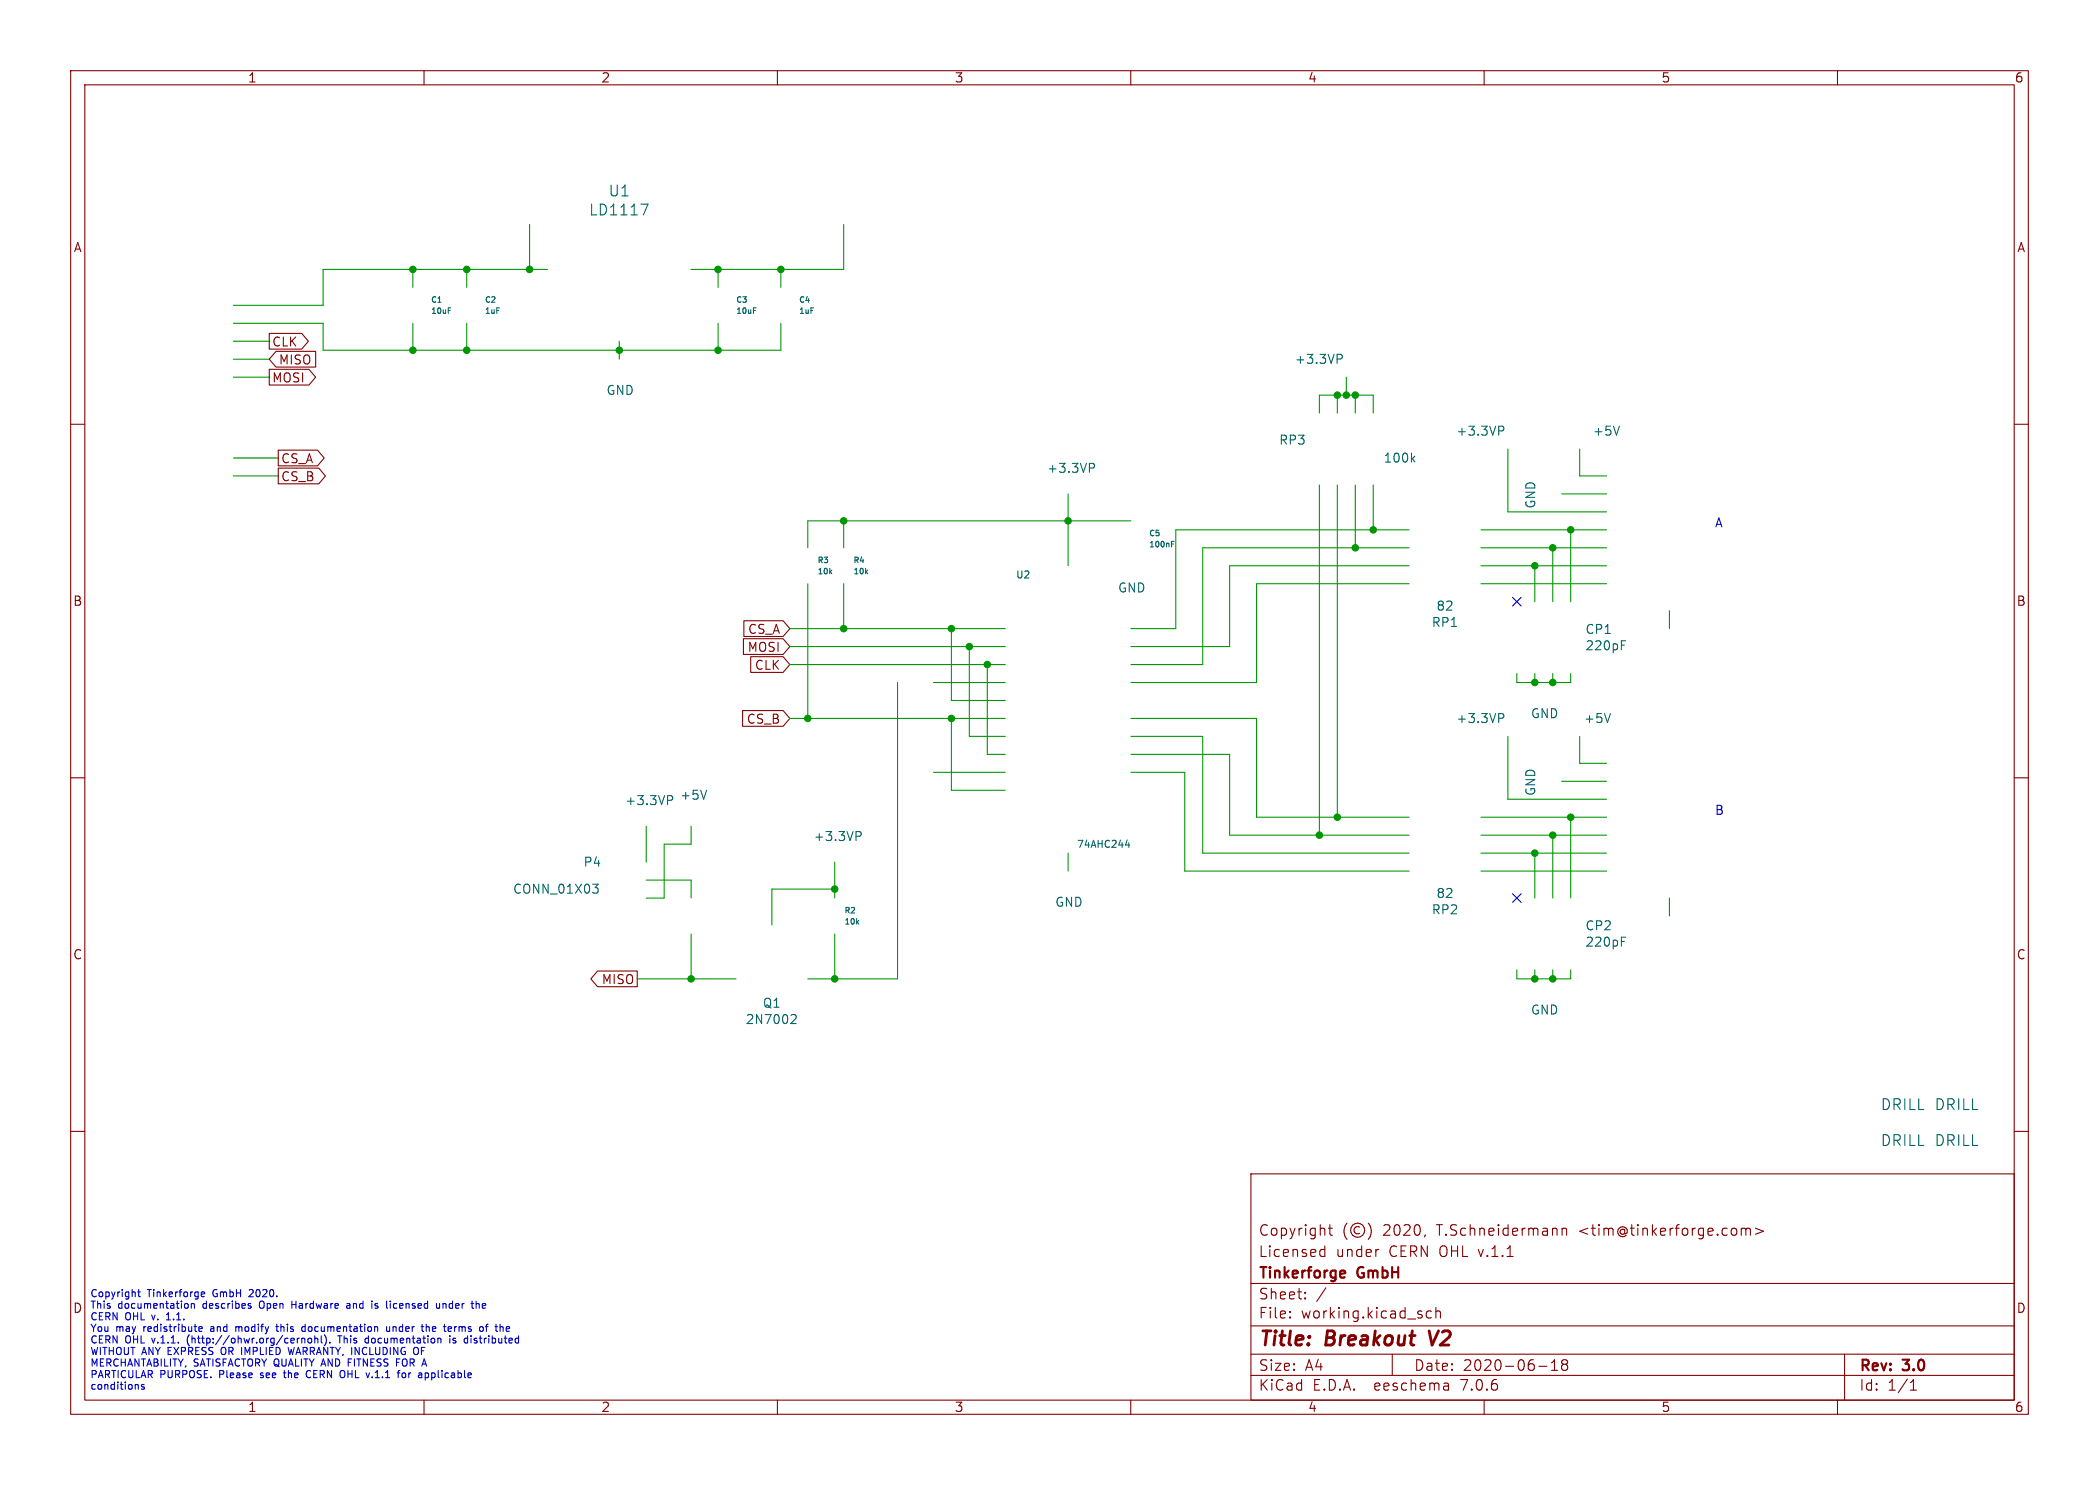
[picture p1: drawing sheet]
<svg xmlns="http://www.w3.org/2000/svg" width="297mm" height="210mm" viewBox="0 0 297 210" stroke-linecap="round" stroke-linejoin="round" font-family="sans-serif">
<g fill="none" stroke="#840000" stroke-width=".15">
<path d="M10 10h277v190h-277zM12 12h273v186h-273zM60 10v2M110 10v2M160 10v2M210 10v2M260 10v2M10 60h2M38.1 47.1h4.6l.9 1.2-.9 1.1h-4.6zM38.1 52.2h5.6l1 1.1-1 1.2h-5.6zM39.1 49.7h5.6v2.2h-5.6l-1-1.1zM285 60h2"/>
<path d="M39.4 66.2h5.7l1 1.1-1 1.1h-5.7zM39.4 63.7h5.5l1 1.1-1 1.1h-5.5zM105.2 90.3h5.6l1 1.1-1 1.2h-5.6zM105.3 87.8h5.5l1 1.1-1 1.1h-5.5zM106.2 92.9h4.6l1 1.1-1 1.1h-4.6zM10 110h2M105.1 100.5h5.7l1 1.1-1 1.1h-5.7zM285 110h2M84.6 137.3h5.6v2.2h-5.6l-1-1.1zM10 160h2M285 160h2M177 166h108v32h-108z"/>
<path d="M186.9 177.6l.1 .1 .5-.1M186.9 176.8l.1-.1 .5 .1M187.5 176.2v1.5M188 173.7h.5M188.2 173.2v1.3v.1l.3 .1M190.6 173a1.72 1.72 0 0 0 0 2.3M192.4 173.6a.52 .52 0 0 0-.8 .4 .52 .52 0 0 0 .8 .4M193.6 173a1.72 1.72 0 0 1 0 2.3M195 176.7h.1M201.7 174.6l-.2 .3M221 173.8a.37 .37 0 0 1 .7 .1v.8M221 173.7v1"/>
<path d="M246.4 173.8a.37 .37 0 0 1 .6 .1M246.4 173.7v1M247 173.9l.2-.2 .4 .1 .1 .9M247 173.9v.8M248.4 173.7l1.1 .4-1.1 .5M60 198v2M110 198v2M160 198v2M177 194.5h108M177 191.5h108M177 187.5h108M177 181.5h108"/>
<path d="M182.5 186.3h.1l-.1 .1M182.5 186.3v.1M182.5 185.5v.1M182.5 185.5h.1l-.1 .1M184.7 183.6v.1M184.7 183.6h-.1l.1 .1M184.7 182.8v.1M184.7 182.8h-.1l.1 .1M187.6 182.1l-1.3 2M197 191.5v3M202.5 185.5l-.4-.1-.3 .3v.4l.2 .2 .1 .1 .4-.1M203.2 185.5a.37 .37 0 0 1 .6 .1v.8"/>
<path d="M203.2 184.9v1.5M204.9 195.7l.1 .9M205 196.5l-.2 .1M205 196h-.2M210 198v2M217.7 193.2h1.2M219.5 193.8h.9M219.5 192.7l.5-.4v1.5M221.2 192.9l-.2 .3v.3l.2 .3 .5-.1 .1-.2-.1-.4-.2-.2M221.2 192.9h-.1a.31 .31 0 0 1-.1-.4 .31 .31 0 0 1 .2-.2l.5 .1a.31 .31 0 0 1 .1 .3 .31 .31 0 0 1-.3 .2M221.2 192.9h.3M260 198v2"/>
<path d="M261 191.5v6.5M270.3 196.6h.9M270.3 195.5l.4-.4v1.5"/>
<circle cx="192.1" cy="174" r="1"/>
</g>
<path d="M202.2 188.2l.4 2" fill="none" stroke="#840000" stroke-width=".4"/>
<path d="M190.1 179.7l.2 .1v.2l-.7 .2M190.3 180.6l-.2 .1" fill="none" stroke="#840000" stroke-width=".3"/>
<g fill="none" stroke="#0000c2" stroke-width=".15">
<path d="M19.4 195.8l.2 .1v.6M19.5 182.7h.4M19.6 182.4v.8l.3 .2M20.4 195.8h-.2l-.2 .1 .1 .2 .3 .1v.2h-.4M23.5 186.7h.6M23.7 185.8l-.2 .1M26.3 184.3l.2 .1 .1 .1v.4l-.3 .1M26.5 189.2v.7M27.1 184.4l.1-.1 .3 .1v.6M27.1 184.3v.7M28.1 187.9h.5v-.2l-.3-.1-.2 .2 .1 .4h.4M28.5 182.8l.1-.1h.2l.2 .1v.1l-.5 .1"/>
<path d="M28.5 183.2l.1 .2 .3-.1M29.8 187.9v.3M31.3 190.7v.7M33.4 187.6v.7M33.7 187.6l-.3 .1M35.3 182.4l-.1 .1M35.4 184.7l.1 .1-.1 .2M35.4 184.3l.1 .1M35.8 182.8l-.6 .6h.6M36.7 184.1v.8M36.8 194.8h.1M36.9 194.2v.2"/>
<path d="M39 187.6h.4M39.2 187.3v.8l.2 .2M40.1 194.2h.4M40.2 193.8v.9l.3 .1M40.8 190.5l.2 1.1 .2-.8 .2 .8M41.3 184v1M41.3 184.5h.6M42.7 188.1l.2 .2 .3-.1M42.7 189.2v.7M42.7 189.3l.1-.1 .3 .1v.6M43.2 187.7l-.3-.1-.2 .2M43.2 187.3v1"/>
<path d="M43.5 193.9a.5 .5 0 0 0-.2 .6 .5 .5 0 0 0 .6 .3M43.7 189.3l.2-.1 .2 .2v.3l-.2 .2h-.2l-.1-.2zM44.5 189.3l.2-.1 .2 .1 .1 .6M44.5 188.9v1M45.5 188.9v.9l.1 .1M45.9 188.8a1.19 1.19 0 0 1 0 1.5M46.7 189.8v.1M48.1 188.9v1M48.7 193.9a.72 .72 0 0 1 0 .9M49.1 184.4h.4v.6M49.3 192.7h.3M49.5 184.6h-.3l-.2 .2 .2 .2h.3"/>
<path d="M51.7 189.8l.1 .1h.3M52.1 189.3l-.3-.1-.1 .1M52.1 188.9v1M53.1 185h.3M53.4 184.4l-.2-.1-.1 .2v.1l.3 .1M54.7 187.6v.6l.3 .1 .1-.1M55.1 187.6v.7M55.2 184v.1M55.6 187.6v.7M55.8 184.4l-.1 .1 .1 .5M55.8 187.6l-.2 .1M56.1 192.7h.3"/>
<path d="M57 194.2h.2l.2 .1v.3l-.2 .2h-.2l-.1-.2zM59.1 190.6a.72 .72 0 0 1 0 .9M60.2 194.2h.3l.1 .1v.5h-.4M60.3 187.7l.2-.1 .2 .1v.6M60.3 187.3v1M61.8 184.3v.7h.3l.1-.1M62.2 184.3v.7M62.2 189.2l.2 .2v.5M62.7 184.3v.7M63.1 184.4l-.3-.1-.1 .1M63.6 188.9v.1M63.6 189.2v.7"/>
<path d="M63.7 187.6l.2 .3h-.5M63.8 188.2l-.1 .1M64.1 189.9h.4M64.3 187.6v.7M64.4 187.7l-.1 .1M64.5 189.3l-.3-.1-.1 .2v.1l.4 .1M66.6 188.9v.1M66.6 189.2v.7M67.5 184.3l.3 .2v.5M68.3 184.4v.6M68.7 187.6h.4M68.7 184.6l-.5 .1"/>
<path d="M69.1 187.3l-.3 .1v.9M71.7 188.2h.4M71.7 187.7l.3-.1 .1 .3h-.5"/>
</g>
<g fill="none" stroke="#009600" stroke-width=".15">
<path d="M58.4 38.1v2.5M66 38.1v2.5M74.9 31.8v6.3M77.5 38.1h-31.8v5.1h-12.7M101.6 38.1v2.5M110.5 38.1v2.5M119.4 31.8v6.3h-21.6M33 45.7h12.7v3.8h64.8v-3.8M33 48.3h5.1M33 50.8h5.1M33 53.3h5.1M58.4 45.7v3.8"/>
<path d="M66 45.7v3.8M87.6 48.3v2.5M101.6 45.7v3.8M186.7 58.4v-2.5h7.6v2.5M189.2 55.9v2.5M190.5 53.3v2.6M191.8 55.9v2.5M33 67.3h6.4M33 64.8h6.4M119.4 73.7v3.8M151.1 69.9v10.1M160 73.7h-45.7v3.8"/>
<path d="M186.7 68.6v49.5M189.2 68.6v47M191.8 68.6v8.9M194.3 68.6v6.3M199.4 77.5h-29.2v16.5h-10.2M199.4 74.9h-33v14h-6.4M209.5 74.9h17.8M209.5 77.5h17.8M213.4 63.5v8.9h13.9M219.7 77.5v7.6M221 69.9h6.3M222.2 74.9v10.2"/>
<path d="M223.5 63.5v3.8h3.8M111.8 94h30.4M111.8 91.4h30.4M111.8 88.9h30.4M114.3 82.6v19M119.4 82.6v6.3M127 96.5v41.9h-12.7M132.1 96.5h10.1M134.6 88.9v10.2h7.6M137.2 91.4v12.7h5M139.7 94v12.7h2.5M199.4 82.6h-21.6v13.9h-17.8"/>
<path d="M199.4 80h-25.4v11.4h-14M209.5 80h17.8M209.5 82.6h17.8M214.6 95.3v1.2h7.6v-1.2M217.2 80v5.1M217.2 95.3v1.2M219.7 95.3v1.2M236.2 86.4v2.5M91.4 116.8v5.1M97.8 116.8v2.6h-3.8v7.6h-2.6M111.8 101.6h30.4M132.1 109.2h10.1"/>
<path d="M134.6 101.6v10.2h7.6M160 109.2h7.6v14h31.8M160 101.6h17.8v14h21.6M160 106.7h14v11.4h25.4M160 104.1h10.2v16.6h29.2M209.5 118.1h17.8M209.5 115.6h17.8M213.4 104.1v8.9h13.9M219.7 118.1v8.9M221 110.5h6.3M222.2 115.6v11.4M223.5 104.1v3.9h3.8"/>
<path d="M90.2 138.4h13.9M91.4 124.5h6.4v2.5M97.8 132.1v6.3M118.1 121.9v5.1M118.1 132.1v6.3M118.1 125.7h-8.9v5.1M151.1 120.7v2.5M209.5 123.2h17.8M209.5 120.7h17.8M214.6 137.2v1.2h7.6v-1.2M217.2 120.7v6.3M217.2 137.2v1.2"/>
<path d="M219.7 137.2v1.2M236.2 127v2.5"/>
</g>
<path d="M214 84.5l1.2 1.2M215.2 84.5l-1.2 1.2M214 126.4l1.2 1.2M215.2 126.4l-1.2 1.2" fill="none" stroke="#000084" stroke-width=".15"/>
<g fill="none" stroke="#006464" stroke-width=".15">
<path d="M90.7 28.9h1l-.7 1.5M63.4 43.5h.4M106.6 43.5h.4M189.2 50.1h.5l.2 .3-.1 .3-.6 .1M154.1 65.5h.5l.3 .3-.1 .3-.7 .1M165.8 76.9h.2M165.8 76.6h.4M199.8 64.9l.4 .4M200.2 64.5l-.5 .5M212.1 60.3h.4l.3 .2-.1 .4h-.6M229.1 60.3l-.4 1.2M229.4 91.2h.4"/>
<path d="M229.4 90.6h.6M94.5 112.5h.4l.3 .3-.1 .3-.6 .1M100 111.8l-.4 1.2M121.1 117.6h.5l.3 .2-.2 .4-.6 .1M159.5 118.8l-.2 .7h.6M159.7 119.2v.6M212.1 100.9h.4l.3 .3-.1 .3-.6 .1M227.9 100.9l-.4 1.3M83.9 125h.7l-.4 .5 .4 .1v.5l-.2 .2h-.4M229.4 133.1h.4M229.4 132.5h.6M112.1 143.5h.4l.2 .3-.1 .2-.7 .7h.8"/>
</g>
<g fill="#009600" stroke="#009600" stroke-width=".15">
<circle cx="74.9" cy="38.1" r=".46"/>
<circle cx="101.6" cy="49.5" r=".46"/>
<circle cx="87.6" cy="49.5" r=".46"/>
<circle cx="101.6" cy="38.1" r=".46"/>
<circle cx="110.5" cy="38.1" r=".46"/>
<circle cx="189.2" cy="55.9" r=".46"/>
<circle cx="191.8" cy="55.9" r=".46"/>
<circle cx="190.5" cy="55.9" r=".46"/>
<circle cx="118.1" cy="138.4" r=".46"/>
<circle cx="118.1" cy="125.7" r=".46"/>
<circle cx="97.8" cy="138.4" r=".46"/>
<circle cx="186.7" cy="118.1" r=".46"/>
<circle cx="217.2" cy="120.7" r=".46"/>
<circle cx="219.7" cy="118.1" r=".46"/>
<circle cx="189.2" cy="115.6" r=".46"/>
<circle cx="217.2" cy="138.4" r=".46"/>
<circle cx="222.2" cy="115.6" r=".46"/>
<circle cx="219.7" cy="138.4" r=".46"/>
<circle cx="139.7" cy="94" r=".46"/>
<circle cx="137.2" cy="91.4" r=".46"/>
<circle cx="134.6" cy="88.9" r=".46"/>
<circle cx="134.6" cy="101.6" r=".46"/>
<circle cx="119.4" cy="73.7" r=".46"/>
<circle cx="151.1" cy="73.7" r=".46"/>
<circle cx="119.4" cy="88.9" r=".46"/>
<circle cx="114.3" cy="101.6" r=".46"/>
<circle cx="217.2" cy="80" r=".46"/>
<circle cx="194.3" cy="74.9" r=".46"/>
<circle cx="191.8" cy="77.5" r=".46"/>
<circle cx="219.7" cy="77.5" r=".46"/>
<circle cx="217.2" cy="96.5" r=".46"/>
<circle cx="219.7" cy="96.5" r=".46"/>
<circle cx="222.2" cy="74.9" r=".46"/>
<circle cx="58.4" cy="49.5" r=".46"/>
<circle cx="58.4" cy="38.1" r=".46"/>
<circle cx="66" cy="38.1" r=".46"/>
<circle cx="66" cy="49.5" r=".46"/>
</g>
<g font-size="2.8" fill="#840000">
<text x="178" y="190.9">Title:</text>
<text x="187.7" y="190.9">Breakout</text>
<text x="203.1" y="190.9">V2</text>
</g>
<g font-size="2.1" fill="#006464">
<text x="86" y="28">U1</text>
<text x="83.3" y="30.7">LD1117</text>
<text x="266" y="157.2">DRILL</text>
<text x="273.7" y="157.2">DRILL</text>
<text x="266" y="162.3">DRILL</text>
<text x="273.7" y="162.3">DRILL</text>
</g>
<g font-size="2.1" fill="#840000">
<text x="178" y="178">Licensed</text>
<text x="178" y="175">Copyright</text>
<text x="189" y="178">under</text>
<text x="195.7" y="175">2020,</text>
<text x="196.6" y="178">CERN OHL v.1.1</text>
<text x="203.5" y="175">T.Schneidermann</text>
<text x="223.7" y="175">&lt;tim@tinkerforge.com&gt;</text>
<text x="178" y="184">Sheet:</text>
<text x="178" y="181.2">Tinkerforge</text>
<text x="192.2" y="181.2">GmbH</text>
<text x="178" y="186.7">File:</text>
<text x="184.1" y="186.7">working.kicad_sch</text>
<text x="178" y="196.9">KiCad</text>
<text x="178" y="194.1">Size:</text>
<text x="184.7" y="194.1">A4</text>
<text x="185.7" y="196.9">E.D.A.</text>
<text x="194.6" y="196.9">eeschema</text>
<text x="200" y="194.1">Date:</text>
<text x="207" y="196.9">7.0.6</text>
<text x="207" y="194.1">2020-06-18</text>
<text x="263" y="194.3">Rev:</text>
<text x="263" y="196.9">Id:</text>
<text x="267.1" y="196.9">1/1</text>
<text x="269.4" y="194.3">3.0</text>
</g>
<g font-size="1.8" fill="#840000">
<text x="35" y="11.9">1</text>
<text x="85" y="11.9">2</text>
<text x="135" y="11.9">3</text>
<text x="185" y="11.9">4</text>
<text x="235" y="11.9">5</text>
<text x="285" y="11.9">6</text>
<text x="10.3" y="35.9">A</text>
<text x="285.3" y="35.9">A</text>
<text x="38.4" y="49.2">CLK</text>
<text x="39.4" y="51.8">MISO</text>
<text x="38.4" y="54.3">MOSI</text>
<text x="39.7" y="65.7">CS_A</text>
<text x="39.7" y="68.3">CS_B</text>
<text x="10.3" y="85.9">B</text>
<text x="105.8" y="89.9">CS_A</text>
<text x="285.3" y="85.9">B</text>
<text x="105.7" y="92.4">MOSI</text>
<text x="106.7" y="94.9">CLK</text>
<text x="105.6" y="102.6">CS_B</text>
<text x="10.3" y="135.9">C</text>
<text x="285.3" y="135.9">C</text>
<text x="85.1" y="139.4">MISO</text>
<text x="10.3" y="185.9">D</text>
<text x="285.3" y="185.9">D</text>
<text x="35" y="199.9">1</text>
<text x="85" y="199.9">2</text>
<text x="135" y="199.9">3</text>
<text x="185" y="199.9">4</text>
<text x="235" y="199.9">5</text>
<text x="285" y="199.9">6</text>
</g>
<g font-size="1.8" fill="#006464">
<text x="183.1" y="51.7">+3.3VP</text>
<text x="85.7" y="56.1">GND</text>
<text x="180.9" y="63.1">RP3</text>
<text x="195.7" y="65.6">100k</text>
<text x="206" y="61.8">+3.3VP</text>
<text x="225.3" y="61.8">+5V</text>
<text x="148.1" y="67.1">+3.3VP</text>
<text x="217.4" y="72" transform="rotate(-90 217.4 72)">GND</text>
<text x="158.1" y="84">GND</text>
<text x="202.5" y="88.9">RP1</text>
<text x="203.2" y="86.6">82</text>
<text x="224.2" y="89.9">CP1</text>
<text x="224.2" y="92.2">220pF</text>
<text x="216.5" y="101.8">GND</text>
<text x="206" y="102.5">+3.3VP</text>
<text x="224" y="102.5">+5V</text>
<text x="96.1" y="113.3">+5V</text>
<text x="217.4" y="112.7" transform="rotate(-90 217.4 112.7)">GND</text>
<text x="88.4" y="114.1">+3.3VP</text>
<text x="115" y="119.2">+3.3VP</text>
<text x="82.5" y="122.8">P4</text>
<text x="72.5" y="126.6">CONN_01X03</text>
<text x="149.2" y="128.4">GND</text>
<text x="202.5" y="129.5">RP2</text>
<text x="203.2" y="127.2">82</text>
<text x="224.2" y="131.8">CP2</text>
<text x="224.2" y="134.1">220pF</text>
<text x="107.8" y="142.7">Q1</text>
<text x="216.5" y="143.7">GND</text>
<text x="105.4" y="145">2N7002</text>
</g>
<g font-size="1.8" fill="#0000c2">
<text x="242.6" y="74.7">A</text>
<text x="242.6" y="115.3">B</text>
</g>
<g font-size="1.4" fill="#006464">
<text x="143.7" y="82">U2</text>
<text x="152.3" y="120.1">74AHC244</text>
</g>
<g font-size="1.4" fill="#0000c2">
<text x="12.7" y="183.5">Copyright</text>
<text x="12.7" y="185.1">This</text>
<text x="16.7" y="185.1">documentation</text>
<text x="20.9" y="183.5">Tinkerforge</text>
<text x="28.9" y="185.1">describes</text>
<text x="30.3" y="183.5">GmbH</text>
<text x="35.7" y="183.5">2020.</text>
<text x="37.2" y="185.1">Open</text>
<text x="42" y="185.1">Hardware</text>
<text x="50" y="185.1">and</text>
<text x="53.8" y="185.1">is</text>
<text x="56.1" y="185.1">licensed</text>
<text x="63.5" y="185.1">under</text>
<text x="68.7" y="185.1">the</text>
<text x="12.7" y="186.8">CERN</text>
<text x="12.7" y="188.4">You</text>
<text x="12.7" y="190.1">CERN</text>
<text x="12.7" y="191.7">WITHOUT ANY EXPRESS</text>
<text x="16.4" y="188.4">may</text>
<text x="17.7" y="186.8">OHL</text>
<text x="17.7" y="190.1">OHL</text>
<text x="20.5" y="188.4">redistribute</text>
<text x="21.7" y="186.8">v.</text>
<text x="21.7" y="190.1">v.1.1.</text>
<text x="24" y="186.8">1.1.</text>
<text x="26.9" y="190.1">(http://ohwr.org/cernohl).</text>
<text x="30.3" y="188.4">and</text>
<text x="31.7" y="191.7">OR IMPLIED</text>
<text x="34" y="188.4">modify</text>
<text x="40.1" y="188.4">this</text>
<text x="41.8" y="191.7">WARRANTY, INCLUDING</text>
<text x="43.9" y="188.4">documentation</text>
<text x="48.6" y="190.1">This</text>
<text x="52.6" y="190.1">documentation</text>
<text x="56.1" y="188.4">under</text>
<text x="60" y="191.7">OF</text>
<text x="61.4" y="188.4">the</text>
<text x="64.8" y="188.4">terms</text>
<text x="64.8" y="190.1">is</text>
<text x="67.2" y="190.1">distributed</text>
<text x="70.1" y="188.4">of</text>
<text x="12.7" y="193.3">MERCHANTABILITY,</text>
<text x="12.7" y="195">PARTICULAR</text>
<text x="12.7" y="196.6">conditions</text>
<text x="22.7" y="195">PURPOSE.</text>
<text x="27.4" y="193.3">SATISFACTORY QUALITY AND</text>
<text x="31.3" y="195">Please</text>
<text x="37.3" y="195">see</text>
<text x="40.9" y="195">the</text>
<text x="44.3" y="195">CERN</text>
<text x="49.3" y="195">OHL</text>
<text x="50" y="193.3">FITNESS</text>
<text x="53.3" y="195">v.1.1</text>
<text x="57" y="193.3">FOR</text>
<text x="58" y="195">for</text>
<text x="61.2" y="195">applicable</text>
</g>
<g font-size="1.1" fill="#006464">
<text x="60.9" y="43">C1</text>
<text x="60.9" y="44.6">10uF</text>
<text x="68.5" y="43">C2</text>
<text x="68.5" y="44.6">1uF</text>
<text x="104.1" y="43">C3</text>
<text x="104.1" y="44.6">10uF</text>
<text x="112.9" y="43">C4</text>
<text x="112.9" y="44.6">1uF</text>
<text x="162.5" y="76">C5</text>
<text x="162.5" y="77.6">100nF</text>
<text x="115.6" y="79.8">R3</text>
<text x="115.6" y="81.4">10k</text>
<text x="120.6" y="79.8">R4</text>
<text x="120.6" y="81.4">10k</text>
<text x="119.4" y="129.4">R2</text>
<text x="119.4" y="130.9">10k</text>
</g>
</svg>
